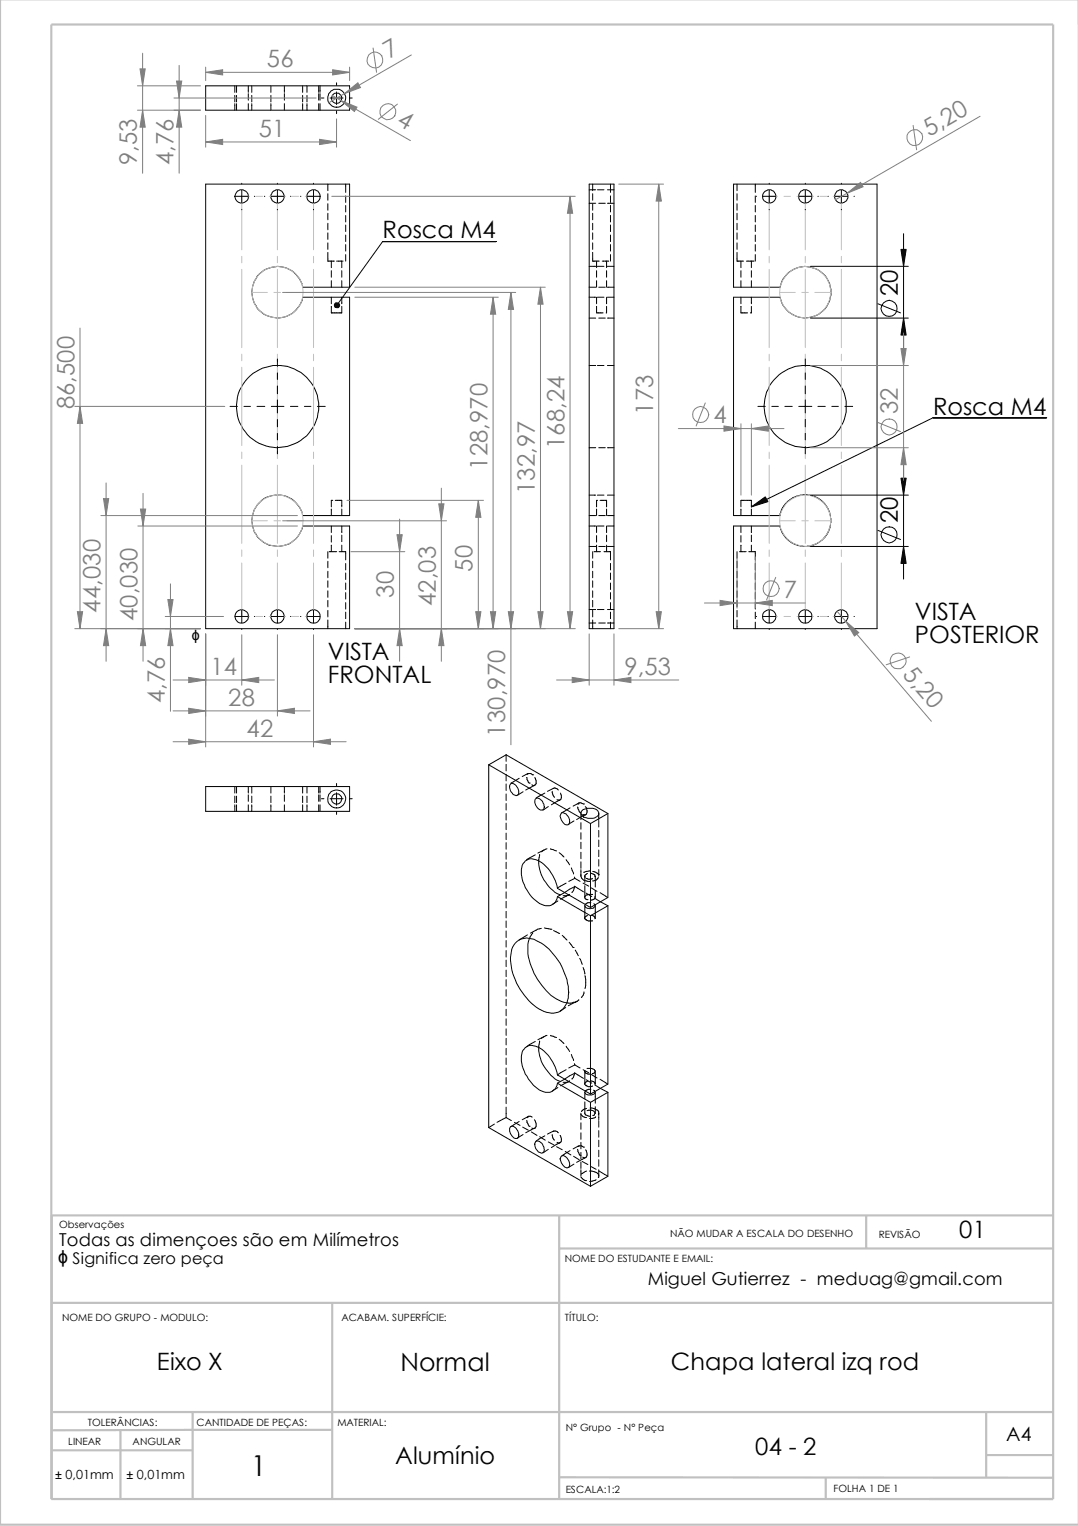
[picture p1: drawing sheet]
<svg xmlns="http://www.w3.org/2000/svg" width="210mm" height="297mm" viewBox="0 0 210 297" stroke-linecap="round" stroke-linejoin="round" font-family="sans-serif">
<g fill="none" stroke="#c0c0c0" stroke-width=".42">
<path d="M0 0v296.8h210M10 4.8h195.1v287h-195.1zM108.9 236.6v55.3M168.7 236.5v6.4M205.1 236.6h-195v55.3M10.1 253.6h195M64.7 253.6v38.3M108.9 243h96.2M10.3 274.9h194.8M23.5 278.4v13.2M37.2 278.3h27.4M37.5 274.9v17"/>
<path d="M37.5 278.3l-27.5 .1M192 274.8v12.8M10.2 282.3h27.3M108.9 287.6h96.2M160.8 287.6v4.2M192 283.2h13.1"/>
</g>
<g fill="none" stroke="#000" stroke-width=".19">
<path d="M40 16.7h28.1v4.7h-28.1zM45.7 16.7v1.3M45.7 18.6v1.2M46.1 16.7v1.3M46.1 18.6v1.2M48.3 16.7v1.3M48.3 18.2v1.3M49 16.7v1.3M49 18.6v1.2M52.7 16.7v1.3M52.7 18.6v1.2M55.4 16.7v1.3"/>
<path d="M55.4 18.2v1.3M58.9 16.7v1.3M58.9 18.6v1.2M59.8 16.7v1.3M59.8 18.6v1.2M62.1 16.7v1.3M62.1 18.2v1.3M62.3 16.7v1.3M62.3 18.2v1.3M62.6 19.1h.5M64.3 19.1h2.5M65.5 16.1v.5"/>
<path d="M65.5 17.9v2.4M68.1 19.1h.5M40 35.8h28.1v20.1h-9.2a5 5 0 0 0-5.4-4 5 5 0 0 0-4.5 5 5 5 0 0 0 4.6 4.9 4.8 4.8 0 0 0 5.3-3.9h9.2v42.5h-9.2a5 5 0 0 0-7.7-3.2 5 5 0 0 0 0 8.3 5 5 0 0 0 7.7-3.1h9.2v20h-28.1zM45.7 20.2v1.2M45.8 38.2h2.5M46.1 20.2v1.2M47.1 35.7v.1M47.1 37v2.5M48.3 20.2v1.2M49 20.2v1.2M49.5 38.2h.1M51.5 38.2h.1"/>
<path d="M52.7 20.2v1.2M52.8 38.2h2.5M54 35.7v.1M54 37v2.5M55.4 20.2v1.2M56.6 38.2h.1M58.5 38.2h.1M58.9 20.2v1.2M59.8 20.2v1.2M59.8 38.2h2.5M61 35.7v.1M61 37v2.5"/>
<path d="M62.1 20.2v1.2M62.3 20.2v1.2M63.8 35.8v1.3M63.8 37.7v1.3M63.8 39.7v1.2M65.5 21.6v.5M67.3 35.8v1.7M67.3 38.1v1.3M67.3 40v1.3M114.7 36.9h1.3M114.7 39.6h1.3M114.7 35.8h4.8v86.6h-4.8z"/>
<path d="M115.4 35.8v1.3M115.4 37.7v1.3M115.4 39.7v1.2M116.3 36.9h1.3M116.6 39.6h1.3M118.3 36.9h1.2M118.3 39.6h1.2M118.9 35.8v1.7M118.9 38.1v1.3M118.9 40v1.3M142.8 35.8h28v86.6h-28v-20h9.1l.4 1.3 1.3 1.6 .6 .4 1.2 .5 1.7 .2 1.9-.5 1.3-1 .7-.7 .4-.8 .4-1.7-.3-2-.9-1.6-1.3-1.1-1.1-.5-1.1-.2-2 .2-1.6 1-1.1 1.2-.5 1.2v.5h-9.1v-42.5h9.1a5 5 0 0 0 7.7 3.1 5 5 0 0 0 0-8.3 5 5 0 0 0-7.7 3.2h-9.1zM143.5 35.8v1.3"/>
<path d="M143.5 37.7v1.3M143.5 39.7v1.2M147.1 35.8v1.7M147.1 38.1v1.3M147.1 40v1.3M147.2 38.2h.1M148.5 38.2h2.5M149.8 35.7v.1M149.8 37v2.5M155.5 38.2h2.6M156.8 35.7v.1M156.8 37v2.5"/>
<path d="M159.3 38.2h.1M161.2 38.2h.1M162.6 38.2h2.4M163.8 35.7v.1M163.8 37v2.5M166.3 38.2h.1M47.1 40.8h.1M54 40.8h.1M61 40.8h.1M63.8 49.1v1.7h1.3M63.8 41.5v1.3M63.8 43.5v1.2"/>
<path d="M63.8 45.3v1.3M63.8 47.3v1.2M64.5 59.6v1.3h2v-1.3M64.5 50.8v1.3M64.5 52.7v1.3M64.5 54.6v1.3M64.5 57.9v1.2M65.5 50.8h1.3M66.5 50.8v1.3M66.5 52.7v1.3M66.5 54.6v1.3M66.5 57.9v1.2"/>
<path d="M67.3 41.9v1.3M67.3 43.8v1.3M67.3 45.7v1.3M67.3 47.6v1.3M67.3 49.6v1.2M96.6 47h-22.1l-8.9 12.4M114.7 55.9h1.3M114.7 57.9h1.3M114.7 51.8h1.3M115.4 49.1v1.7h1.3M115.4 41.5v1.3M115.4 43.5v1.2"/>
<path d="M115.4 45.3v1.3M115.4 47.3v1.2M116.2 59.6v1.3h1.2M116.2 50.8v1.3M116.2 52.7v1.3M116.2 54.6v1.3M116.2 57.9v1.2M116.3 57.9h1.3M116.3 51.8h1.3M116.6 55.9h1.3M117.3 50.8h1.2M118.1 59.6l-.1 1.3"/>
<path d="M118.1 50.8v1.3M118.1 52.7v1.3M118.1 54.6v1.3M118.1 57.9v1.2M118.3 55.9h1.2M118.3 57.9h1.2M118.3 51.8h1.2M118.9 41.9v1.3M118.9 43.8v1.3M118.9 45.7v1.3M118.9 47.6v1.3M118.9 49.6v1.2"/>
<path d="M143.5 49.1v1.7h1.3M143.5 41.5v1.3M143.5 43.5v1.2M143.5 45.3v1.3M143.5 47.3v1.2M144.3 59.6v1.3h1.2M144.3 50.8v1.3M144.3 52.7v1.3M144.3 54.6v1.3M144.3 57.9v1.2M145.4 50.8h1.2M146.3 59.6v1.3h-.2"/>
<path d="M146.3 50.8v1.3M146.3 52.7v1.3M146.3 54.6v1.3M146.3 57.9v1.2M146.6 50.8h.1M147.1 41.9v1.3M147.1 43.8v1.3M147.1 45.7v1.3M147.1 47.6v1.3M147.1 49.6v1.2M149.8 40.8h.1M156.8 40.8h.1"/>
<path d="M157.8 51.8h19.1M163.8 40.8h.1M170.9 59.1l4.4 1.8M175.9 45.5v22.8M44.8 79.1h1.4M47.5 79.1h1.3M50 79.1h1.6M52.8 79.1h2.5M54 69.9v1.4M54 72.6v1.3M54 75.1v1.6M54 77.8v2.6"/>
<path d="M56.6 79.1h1.4M59.3 79.1h1.2M61.8 79.1h1.5M114.7 71.1h1.3M114.7 61.9h1.3M116.3 71.1h1.3M116.6 61.9h1.3M118.3 71.1h1.2M118.3 61.9h1.2M147.6 79.1h1.4M150.3 79.1h1.3M152.8 79.1h1.5"/>
<path d="M155.5 79.1h2.6M156.8 69.9v1.4M156.8 72.6v1.3M156.8 75.1v1.6M156.8 77.8v2.6M157.8 61.9h19.1M159.3 79.1h1.4M162 79.1h1.2M164.5 79.1h1.5M54 81.6v1.5M54 84.4v1.2M54 86.9v1.4"/>
<path d="M64.5 99.1v1.3M64.6 97.4h.1M64.6 97.4l-.1 1.3M65.3 97.4h1.2v1.3M66.5 99.1v1.3M114.7 87.2h1.3M114.7 96.4h1.3M116.2 97.4h.1M116.2 97.4v1.3M116.2 99.1v1.3M116.3 96.4h1.3M116.6 87.2h1.3"/>
<path d="M116.8 97.4h1.3v1.3M118.1 99.1v1.3M118.3 87.2h1.2M118.3 96.4h1.2M144.3 99.1v1.3M146.3 99.1v1.3M156.8 81.6v1.5M156.8 84.4v1.2M156.8 86.9v1.4M157.8 96.4h19.1M175.9 90v22.7M203.8 81.3h-22.1l-35.4 17.4v-1.3h-2v1.3"/>
<path d="M47.1 118.7v2.6M54 118.7v2.6M61 118.7v2.6M63.8 107.4v1.3M63.8 109.2v1.3M63.8 111.2v1.3M63.8 113.1v1.2M63.8 115v1.3M63.8 116.9v1.2M63.8 118.8v1.3M64.1 107.4h1.3M64.5 102.4v1.3"/>
<path d="M64.5 104.3v1.2M64.5 106.1v1.3M65.4 107.4h.1M66 107.4h1.3v1.6M66.5 102.4v1.3M66.5 104.2v1.2M66.5 106.1v1.3M67.3 109.7v1.2M67.3 111.5v1.3M67.3 113.5v1.3M67.3 115.3v1.3M67.3 117.3v1.3"/>
<path d="M67.3 119.2v1.2M114.7 102.4h1.3M114.7 100.4h1.3M114.7 118.6h1.3M114.7 106.4h1.3M115.4 107.4v1.3M115.4 109.2v1.3M115.4 111.2v1.3M115.4 113.1v1.2M115.4 115v1.3M115.4 116.9v1.2M115.4 118.8v1.3"/>
<path d="M115.7 107.4h1.2M116.2 102.4v1.3M116.2 104.3v1.2M116.2 106.1v1.3M116.3 102.4h1.3M116.3 118.6h1.3M116.6 100.4h1.3M116.6 106.4h1.3M117.6 107.4h1.3v1.6M118.1 102.4v1.3M118.1 104.2v1.2M118.1 106.1v1.3"/>
<path d="M118.3 102.4h1.2M118.3 100.4h1.2M118.3 118.6h1.2M118.3 106.4h1.2M118.9 109.7v1.2M118.9 111.5v1.3M118.9 113.5v1.3M118.9 115.3v1.3M118.9 117.3v1.3M118.9 119.2v1.2M143.5 107.4v1.3M143.5 109.2v1.3"/>
<path d="M143.5 111.2v1.3M143.5 113.1v1.2M143.5 115v1.3M143.5 116.9v1.2M143.5 118.8v1.3M144 107.4h1.3M144.3 102.4v1.3M144.3 104.3v1.2M144.3 106.1v1.3M145.8 107.4h1.3v1.6M146.3 102.4v1.3M146.3 104.2v1.2"/>
<path d="M146.3 106.1v1.3M147.1 109.7v1.2M147.1 111.5v1.3M147.1 113.5v1.3M147.1 115.3v1.3M147.1 117.3v1.3M147.1 119.2v1.2M149.8 118.7v2.6M156 119a1.3 1.3 0 0 1 1.9 .3 1.3 1.3 0 0 1-.6 1.9 1.3 1.3 0 0 1-1.8-.9v-.3a1.08 1.08 0 0 1 .5-1zM156.8 118.7v2.6M157.8 106.4h19.1M163.8 118.7v2.6"/>
<path d="M170.9 103.2l4.4 1.8M45.8 120h2.5M47.1 122.5h.1M49.5 120h.1M51.5 120h.1M52.8 120h2.5M54 122.5h.1M56.6 120h.1M58.5 120h.1M59.8 120h2.5M61 122.5h.1M63.8 120.7v1.7"/>
<path d="M67.3 121.1v1.3M114.7 121.3h1.3M115.4 120.7v1.7M116.6 121.3h1.3M118.3 121.3h1.2M118.9 121.1v1.3M143.5 120.7v1.7M147.1 121.1v1.3M147.2 120h.1M148.5 120h2.5M149.8 122.5h.1M155.5 120h2.6"/>
<path d="M156.8 122.5h.1M159.3 120h.1M161.2 120h.1M162.6 120h2.4M163.8 122.5h.1M166.3 120h.1M40 153.1h28.1v4.8h-28.1zM45.7 153.1v1.3M45.7 155v1.2M45.7 156.7v1.2M46.1 153.1v1.3M46.1 155v1.2"/>
<path d="M46.1 156.7v1.2M48.3 153.1v1.3M48.3 154.7v1.3M48.3 156.7v1.2M49 153.1v1.3M49 155v1.2M49 156.7v1.2M52.7 153.1v1.3M52.7 155v1.2M52.7 156.7v1.2M55.4 153.1v1.3M55.4 154.7v1.3"/>
<path d="M55.4 156.7v1.2M58.9 153.1v1.3M58.9 155v1.2M58.9 156.7v1.2M59.8 153.1v1.3M59.8 155v1.2M59.8 156.7v1.2M62.1 153.1v1.3M62.1 154.7v1.3M62.1 156.7v1.2M62.3 153.1v1.3M62.3 154.7v1.3"/>
<path d="M62.3 156.7v1.2M62.6 155.5h.5M64.3 155.5h2.5M65.5 152.5v.5M65.5 154.3v2.4M65.5 158v.5M68.1 155.5h.5M95.2 148.9v70.6M95.2 148.9l19.8 11.4M98.6 146.9v1.3M98.6 148.8v1.3M98.6 150.7v1.3"/>
<path d="M98.6 152.6v1.3M98.6 154.5v1.3M98.6 156.4v1.3M98.6 158.4v1.2M98.6 146.9l-3.4 2M98.6 146.9l19.8 11.5M99.4 152.6a1.4 1.4 0 0 1 1.6 1.6 .64 .64 0 0 1-.6 .7 .64 .64 0 0 1-.7-.5 1.44 1.44 0 0 1-.3-1.8zM101.1 151.5l-1.6 .9M101.9 154.1l-1.1 .7M102.5 151.3l.1 .5 .4 .6M102.6 150.7h.2a.73 .73 0 0 1 .9 .1M102.8 150.6l-1.1 .6"/>
<path d="M103 152.4h.1M103.7 150.8h.1M104.1 151.3a1.32 1.32 0 0 1 .1 1.5l-.3 .1-.4-.1M104.1 152.9l-1.7 .9M104.2 155.6l.1-.1a.99 .99 0 0 1 1.4 .6l.2 .7a.63 .63 0 0 1-.2 .9 .63 .63 0 0 1-.9-.3 1.82 1.82 0 0 1-.6-1.8zM106.1 154.4l-1.7 .9M106.8 157l-1.1 .7M107.5 154l.4 1.2M107.7 153.4h.3l.7 .4M107.8 153.4l-1.2 .6M109.1 155.7l-1.7 1M109.1 154.4a1.06 1.06 0 0 1 0 1.2h-.6"/>
<path d="M109.3 158.3a1.38 1.38 0 0 1 1.5 1.1 .71 .71 0 0 1 .1 .9 .71 .71 0 0 1-.9 .2 2.1 2.1 0 0 1-.9-1.9zM111 157.3l-1.6 .9M111.8 159.8l-1.1 .7M112.4 157.1l.5 1.1M112.5 156.5h.1M112.7 156.3l-.2 .2M112.7 156.3l.2-.1 .7 .3M112.7 156.3l-1.1 .6M112.9 158.2h.1M113.1 158.3v1.2M113.2 157.9a2.62 2.62 0 0 1 3.2-.1l.1 .2a.99 .99 0 0 1-1 1.3 2.02 2.02 0 0 1-2.4-.9zM113.6 156.5h.1"/>
<path d="M114 157l.1 .2a1.18 1.18 0 0 1-.1 1.4l-.5-.1M114 158.6l-1.7 .9M116.6 158.3v1.2M116.6 159.7v1.3M118.4 158.4l-3.4 1.9M118.4 158.4v16.3l-3.4 1.9M98.6 160.2v1.3M98.6 162.2v1.2M98.6 164v1.3M98.6 166v1.2M98.6 167.8v1.3M98.6 169.8v1.3"/>
<path d="M98.6 171.6v1.3M98.6 173.6v1.3M98.6 175.5v1.2M98.6 177.4v1.3M98.6 179.3v1.2M104.2 166.4l-1.7 .9M105.1 166.3a7.2 7.2 0 0 0 4 7.9M105.9 165.5l-.5 .3M106.5 165.2l-1.8 .9M107.2 165.2l1.2 .4M108.5 174.5a2 2 0 0 1-3 1.6 7.8 7.8 0 0 1-4-6.8 2.15 2.15 0 0 1 1.3-2 2.15 2.15 0 0 1 2.3 .4 8.3 8.3 0 0 1 3.4 5.2l6.5 3.7M108.5 174.5l6.5 3.8"/>
<path d="M108.6 175.4l-1.1 .7M108.9 166l.9 .8M109.6 174.4h.7l.6-.3-1.8 .9M110.2 171.9l-1.7 .9M110.2 167.3l.7 1M111.3 168.9l.4 1.2M111.3 173.7a1.4 1.4 0 0 0 .6-1.1l-3.4 1.9M111.8 172.5l1.8 1.1M111.8 170.7l.1 .3M111.9 171l1 .6M111.9 171l-1.2 .6M113.1 169.3v1.2a1.42 1.42 0 0 0 1.7 1.1"/>
<path d="M113.1 160.1v1.3M113.1 162.1v1.3M113.1 163.9v1.3M113.1 165.9v1.3M113.1 167.8v1.2M113.5 171.9l1.1 .6M113.9 172.4v2.4l.4 .3M113.9 176.3v2.5l.1 .2M113.9 170.7l.1 .1M114 179h.1M114.1 171a1.05 1.05 0 0 0 1.2 0M114.1 179.1a1.26 1.26 0 0 0 1.2 .1"/>
<path d="M114.1 174.3l-.2 .2M114.1 173.8l1.1 .7M114.3 175.1h.1M114.4 170l-.5 .5v1.3M114.4 178.2l-.5 .4M114.8 171.6h.1M114.8 169.5l-1.2 .3M115 160.3v16.3M115 178.3v34.7M115.1 175.7a1.03 1.03 0 0 0-1.2 .5 .9 .9 0 0 0 1.2 .6 .54 .54 0 0 0 .7-.2 .54 .54 0 0 0-.1-.7M115.1 170l.7 .3v.3M115.1 178.2l.6 .1 .2 .5"/>
<path d="M115.1 172.8l1.1 .7M115.4 169.6l.6 .2 .5 .4M115.4 174.1l-1.3 .1M115.8 174.9l-.3 .2-.5 .1M115.8 174.5l.1 .1M115.8 174.9l2.6 1.4M115.9 174.6l-.1 .3M115.9 178.8h-.1M115.9 170.5v2.2M115.9 173.3v1.3M115.9 176.3v2.5M116.5 170.2h.1"/>
<path d="M116.5 170.8a1.1 1.1 0 0 1-1.1 .7M116.6 161.7v1.2M116.6 163.5v1.3M116.6 165.5v1.2M116.6 167.3v1.3M116.6 169.3v1.2M116.8 173.8l1.5 .9M118.4 176.3v34.7l-3.4 2M118.4 176.3l-3.4 2M98.6 181.2v1.3M98.6 183.1v1.2M98.6 185v1.3"/>
<path d="M98.6 186.9v1.3M98.6 188.8v1.3M98.6 190.7v1.3M98.6 192.6v1.3M98.6 194.5v1.3M98.6 196.5v1.2M98.6 198.3v1.3M100.3 183.6a3.3 3.3 0 0 1 4.1-.5 11.7 11.7 0 0 1 6.3 11.2 3.2 3.2 0 0 1-3.3 2.9 8.3 8.3 0 0 1-5.7-4 10.3 10.3 0 0 1-2-8.4zM102.7 182l-1.6 1M103.7 181.6a5.6 5.6 0 0 0-.8 4.6 13.3 13.3 0 0 0 5.4 8.2 4.9 4.9 0 0 0 3.7 .7M104.4 181l-1.1 .6M105.4 180.7l-1.2 .4"/>
<path d="M106 180.6l1.3 .3M107.3 180.9h.1M107.8 181.1l1.2 .6M109.5 182.1l.9 .9M110.2 196.1l-1.1 .7M110.8 183.4l.8 1M111.6 184.4h.1M112 184.9l.6 1.1M112.4 194.8l-1.7 1M112.7 194.6l-.3 .3M112.9 186.5l.5 1.2M113.5 188.3l.4 1.3"/>
<path d="M113.7 193.1l-.2 .6-.3 .5M113.9 189.9l.1 .3a3.4 3.4 0 0 1-.1 2.2M95.2 219.5l19.8 11.4M96.3 218.8l-1.1 .7M98.6 200.3v1.2M98.6 202.1v1.3M98.6 204.1v1.2M98.6 205.9v1.3M98.6 207.9v1.3M98.6 209.7v1.3M98.6 211.7v1.3M98.6 213.6v1.2"/>
<path d="M98.6 215.5v2M98.6 217.5l-1.8 1M98.6 217.5l1 .6M99.4 219.3a1.4 1.4 0 0 1 1.6 1.6 .65 .65 0 0 1-.5 .8 .65 .65 0 0 1-.8-.5 1.54 1.54 0 0 1-.3-1.9zM100.2 218.5l1.1 .6M101.1 218.3l-1.6 1M101.8 219.4l1.1 .6M102.5 218.1l.5 1.1M102.6 217.5h.1M102.8 217.4l-1.1 .6M103 219.2h.1M103.6 217.5l-.7-.2-.3 .2"/>
<path d="M104.1 218a1.22 1.22 0 0 1 0 1.7l-.6-.1M104.1 219.6l-1.7 .9M104.2 202.7l-1.7 1M105.1 202.6a7.2 7.2 0 0 0 4 7.9M105.9 201.8l-.5 .3M106.5 201.5l-1.8 .9M107.2 201.5l1.2 .5M108.5 209.2a7.4 7.4 0 0 0-4.2-5.5 2.04 2.04 0 0 0-2.8 1.9 8 8 0 0 0 2.8 6 2.9 2.9 0 0 0 3.3 .8l.5-.5 .4-1.1M108.5 209.2l6.5 3.8M108.5 210.8l6.5 3.8M108.6 211.7l-1.1 .7M108.9 202.3l.9 .8"/>
<path d="M109.6 210.7h.7l.6-.3-1.8 1M110.2 208.2l-1.7 1M110.2 203.7l.7 1M111.3 205.3l.4 1.1M111.3 210a1.4 1.4 0 0 0 .6-1.1l-3.4 1.9M111.8 208.8l1.8 1.1M111.8 207l.1 .3M111.9 207.3l1 .6M111.9 207.3l-1.2 .6M113.1 216.7v1.3M113.1 218.6v1.2M113.1 216.9l.4 .5 .7 .1"/>
<path d="M113.5 208.2l1.1 .6M113.9 208.4v2.7l.1 .2M113.9 212.6v1.3M113.9 214.5v2.3l.1 .2 .8 .3M113.9 208.6l.1 .3 .7 .2M114 211.3h.1M114.1 211.4a1.05 1.05 0 0 0 1.2 0M114.1 210.2l1.1 .6M114.2 215.8l-.5 .1-.5 .5M114.3 208l1.2 .1M114.3 216.2h1.2M114.4 210.4l-.5 .4"/>
<path d="M114.7 209.1h.1M114.9 215.7l.9 .1 .7 .5 .1 1.7M115 210.4l.7 .2 .1 .4M115 214.6v16.3M115.1 212h-.5l-.6 .3a.56 .56 0 0 0 .1 .7 .56 .56 0 0 0 .6 .1h.5l.5-.2a.37 .37 0 0 0 .2-.4 .37 .37 0 0 0-.3-.3M115.1 209.2l1.1 .6M115.6 208.1l.3 .4-.2 .4-.4 .1M115.6 216.3l.3 .4M115.8 211.2l2.6 1.4M115.9 216.7l-.2 .4h-.3M115.9 208.6v2.3M115.9 212.6v2.1"/>
<path d="M115.9 215.4v1.3M116 217.4a1.19 1.19 0 0 1-1.2 .3M116.6 218.1v1.3M116.6 216.9h-.1M116.8 210.1l1.5 .9M118.4 212.6v16.4l-3.4 1.9M118.4 212.6l-3.4 2M101.9 220.8l-1.1 .7M103.5 220.3l1.1 .7M104.3 222.2a1.37 1.37 0 0 1 1.6 1.3 .65 .65 0 0 1-.2 .9 .65 .65 0 0 1-.9-.2 1.75 1.75 0 0 1-.5-2zM105.1 221.3l1.1 .6M106.1 221.1l-1.7 1"/>
<path d="M106.8 222.3l1.1 .6M106.8 223.7l-1.1 .7M107.5 220.8l.2 .8 .2 .3M107.6 220.2h.1a.77 .77 0 0 1 1 .3M107.8 220.2l-1.2 .6M108.4 223.2l1.1 .6M109.1 221a1.16 1.16 0 0 1 0 1.4l-.3 .1-.3-.1M109.1 222.4l-1.7 1M109.3 225.1a.9 .9 0 0 1 1.3 .6 1.03 1.03 0 0 1-.2 1.7 2.04 2.04 0 0 1-1.3-2zM110.1 224.1l1.1 .7M111 224l-1.6 1M111.7 225.1l1.1 .6"/>
<path d="M111.8 226.6l-1.1 .7M112.4 223.7l.5 1.2M112.5 223.1h.2a.73 .73 0 0 1 .9 .2M112.7 223l-1.1 .6M112.9 224.9h.1M113.1 220.5v1.3M113.1 222.4v1.2M113.1 224.3v1.3M113.1 226.2v1.2M113.1 227.7v1.3M113.1 229.1a1.3 1.3 0 0 0 1.1 .7M113.4 226.1l1.1 .6"/>
<path d="M113.6 223.3h.1M114 223.8a1.32 1.32 0 0 1 .1 1.4l-.3 .2-.3-.2M114 225.3l-1.7 1M114.2 228l-1 .5M114.8 228h.8a1.25 1.25 0 0 1 1 .7M115 227l1.1 .6M116.1 229.6l-1.3 .4M116.6 220.1v1.2M116.6 221.9v1.3M116.6 223.9v1.3M116.6 225.7v1.3M116.6 227.7l-.1 1.5"/>
<path d="M116.7 228l1.6 .9"/>
<circle cx="65.5" cy="19.1" r="1.75"/>
<circle cx="65.6" cy="19.1" r="1"/>
<circle cx="47" cy="38.2" r="1.3"/>
<circle cx="54.1" cy="38.3" r="1.28"/>
<circle cx="61.1" cy="38.2" r="1.26"/>
<circle cx="149.8" cy="38.2" r="1.3"/>
<circle cx="156.8" cy="38.2" r="1.29"/>
<circle cx="163.8" cy="38.2" r="1.3"/>
<circle cx="54.1" cy="79.1" r="8"/>
<circle cx="156.8" cy="79.1" r="8"/>
<circle cx="173.1" cy="60" r="1.58"/>
<circle cx="47" cy="120" r="1.3"/>
<circle cx="173.1" cy="104.1" r="1.54"/>
<circle cx="54.1" cy="120" r="1.3"/>
<circle cx="61.1" cy="120" r="1.3"/>
<circle cx="149.8" cy="120" r="1.3"/>
<circle cx="163.8" cy="120" r="1.3"/>
<circle cx="65.5" cy="155.5" r="1.75"/>
<circle cx="65.6" cy="155.5" r="1"/>
</g>
<g fill="none" stroke="#c0c0c0" stroke-width=".19">
<path d="M48.6 38.2h-1.5v10.4M49.9 38.2h1.2M52.4 38.2h3.2M54 38.2v10.4M56.9 38.2h1.3M59.4 38.2h1.6v10.4M151.4 38.2h-1.6v10.4M152.7 38.2h1.2M155.2 38.2h3.2M156.8 38.2v10.4M159.7 38.2h1.3M162.2 38.2h1.6v10.4"/>
<path d="M47.1 49.9v1.3M47.1 52.4v15.3M49 56.9h3.1M53.3 56.9h1.3M54 49.9v1.3M54 52.4v15.3M55.9 56.9h3.1M61 49.9v1.3M61 52.4v15.3M149.8 49.9v1.3M149.8 52.4v15.3M151.8 56.9h3.1"/>
<path d="M156.1 56.9h1.3M156.8 49.9v1.3M156.8 52.4v15.3M158.7 56.9h3.1M163.8 49.9v1.3M163.8 52.4v15.3M47.1 68.9v1.3M47.1 71.5v15.2M54 68.9v1.3M54 71.5v15.2M61 68.9v1.3M61 71.5v15.2"/>
<path d="M149.8 68.9v1.3M149.8 71.5v15.2M156.8 68.9v1.3M156.8 71.5v15.2M163.8 68.9v1.3M163.8 71.5v15.2M47.1 88v1.3M47.1 90.5v15.3M54 88v1.3M54 90.5v15.3M61 88v1.3M61 90.5v15.3"/>
<path d="M149.8 88v1.3M149.8 90.5v15.3M156.8 88v1.3M156.8 90.5v15.3M163.8 88v1.3M163.8 90.5v15.3M47.1 109.6v10.4h1.5M47.1 107v1.3M49 101.4h3.1M53.3 101.4h1.3M54 107v1.3M54 109.6v10.4"/>
<path d="M55.9 101.4h3.1M61 109.6v10.4h-1.6M61 107v1.3M149.8 109.6v10.4h1.6M149.8 107v1.3M151.8 101.4h3.1M156.1 101.4h1.3M156.8 107v1.3M156.8 109.6v10.4M158.7 101.4h3.1M163.8 109.6v10.4h-1.6M163.8 107v1.3"/>
<path d="M49.9 120h1.2M52.4 120h3.2M56.9 120h1.3M152.7 120h1.2M155.2 120h3.2M159.7 120h1.3"/>
<circle cx="54" cy="56.9" r="5"/>
<circle cx="156.8" cy="56.9" r="5"/>
<circle cx="54" cy="101.3" r="5"/>
<circle cx="156.8" cy="101.3" r="5"/>
</g>
<g fill="none" stroke="#808080" stroke-width=".19">
<path d="M26.8 16.7h12.2M27.8 10.4v23.3M33.9 19.1h27.7M34.9 12.7v21M40 13.1v2.6M40 14.1h28.1M64.7 18.6l15.2 8.8M68.1 13.1v2.6M72.6 9.3l.7 4.8M80.1 10.7l-16.1 9.3M26.8 21.4h12.2M40 22.5v6.1"/>
<path d="M40 27.6h25.5M64.6 38.2h47.4M65.5 23.1v5.5M77.4 20.3l-3.7 2.9M111 38.2v84.2M120.5 35.8h8.7M128.3 35.8v86.6M177.8 24.4l.7 4.8M190.8 22.6l-28.2 16.3M55 56.9h45.4M69.1 57.9h27.9M69.1 55.9h37.1"/>
<path d="M96 57.9v64.5M99.5 56.9v88.1M105.2 55.9v66.5M14.6 79.1h29.2M15.6 63.9v58.5M137.3 78.4l-1.7 4.5M157.8 71.1h19.1M175.9 64.8v28.7M20.7 94v34.7M27.9 96v32.7M67.6 97.4h26.5M85.9 95v33.7"/>
<path d="M93.1 97.4v25M132.1 83.4h20.6M144.3 82.5v13.9M146.3 82.5v13.9M157.8 87.2h19.1M170.9 82.2l4.4 1.8M19.6 100.4h38.3M26.8 102.4h31.1M33.2 113.7v24.8M55 101.4h32M68.3 107.4h10.5M77.8 101v27.7"/>
<path d="M137.2 117.4h19.6M143.5 108.4v10M147.1 108.4v10M151 112.4l-1.7 4.4M163 119l18.4 21.4M14.6 122.4h24.4M32.2 120h11.3M33.7 132.4h19.7M33.7 138.4h26.7M40 123.4v22M47.1 123.6v9.8M54 123.6v15.8"/>
<path d="M61 123.6v21.8M69.1 122.4h42.9M108.4 132.4h23.8M114.7 123.4v10M119.5 123.4v10M120.5 122.4h8.7M177.1 127.9l-4.5 1.5M33.7 144.4h33.7"/>
<circle cx="73" cy="11.7" r="1.55"/>
<circle cx="75.5" cy="21.7" r="1.57"/>
<circle cx="178.1" cy="26.8" r="1.57"/>
<circle cx="136.4" cy="80.7" r="1.58"/>
<circle cx="173.1" cy="83.1" r="1.54"/>
<circle cx="150.1" cy="114.6" r="1.58"/>
<circle cx="174.9" cy="128.6" r="1.55"/>
</g>
<g fill="#808080" stroke="#808080" stroke-width=".19">
<path d="M85.4 98.1h1l-.5 3.3z"/>
<path d="M85.9 122.4l.5 3.3h-1z"/>
<path d="M99.5 56.9l.5 3.3h-1z"/>
<path d="M99 119.1h1l-.5 3.3z"/>
<path d="M96 57.9l.5 3.3h-1z"/>
<path d="M95.5 119.1h1l-.5 3.3z"/>
<path d="M105.2 55.9l.5 3.3h-1z"/>
<path d="M104.7 119.1h1l-.5 3.3z"/>
<path d="M36.7 131.9l3.3 .5-3.3 .5z"/>
<path d="M47.1 132.4l3.3-.5v1z"/>
<path d="M36.7 137.9l3.3 .5-3.3 .5z"/>
<path d="M54 138.4l3.3-.5v1z"/>
<path d="M36.7 143.9l3.3 .5-3.3 .5z"/>
<path d="M61 144.4l3.3-.5v1z"/>
<path d="M33.2 122.4l.5 3.3h-1z"/>
<path d="M32.7 116.7h1l-.5 3.3z"/>
<path d="M77.3 104.1h1l-.5 3.3z"/>
<path d="M77.8 122.4l.5 3.3h-1z"/>
<path d="M92.6 119.1h1l-.5 3.3z"/>
<path d="M93.1 97.4l.5 3.3h-1z"/>
<path d="M27.9 122.4l.5 3.3h-1.1z"/>
<path d="M27.3 99.1h1.1l-.5 3.3z"/>
<path d="M20.2 97.1h1l-.5 3.3z"/>
<path d="M20.7 122.4l.5 3.3h-1z"/>
<path d="M15.1 119.1h1l-.5 3.3z"/>
<path d="M15.6 79.1l.5 3.3h-1z"/>
<path d="M110.5 119.1h1l-.5 3.3z"/>
<path d="M111 38.2l.5 3.3h-1z"/>
<path d="M62.2 27.1l3.3 .5-3.3 .5z"/>
<path d="M34.9 21.4l.5 3.4h-1z"/>
<path d="M34.4 15.8h1l-.5 3.3z"/>
<path d="M67.1 18.2l2.6-2.1 .5 .9z"/>
<path d="M27.3 13.4h1l-.5 3.3z"/>
<path d="M27.8 21.4l.5 3.4h-1z"/>
<path d="M40 14.1l3.3-.5v1z"/>
<path d="M64.8 13.6l3.3 .5-3.3 .5z"/>
<path d="M40 27.6l3.3-.5v1z"/>
<path d="M66.4 19.6l3.1 1.3-.5 .8z"/>
<path d="M128.3 35.8l.5 3.3h-1z"/>
<path d="M127.8 119.1h1l-.5 3.3z"/>
<path d="M119.5 132.4l3.4-.5v1z"/>
<path d="M111.4 131.9l3.3 .5-3.3 .5z"/>
<path d="M164.9 37.6l2.7-2.1 .5 .9z"/>
<path d="M175.4 67.8h1l-.5 3.3z"/>
<path d="M147.1 117.4l3.3-.5v1z"/>
<path d="M175.9 87.2l.5 3.3h-1z"/>
<path d="M164.7 120.9l2.5 2.2-.8 .7z"/>
<path d="M140.2 116.9l3.3 .5-3.3 .5z"/>
<path d="M141 82.9l3.3 .5-3.3 .5z"/>
<path d="M146.3 83.4l3.3-.5v1z"/>
</g>
<g fill="#000" stroke="#000" stroke-width=".19">
<path d="M175.4 48.5h1l-.5 3.3zM175.9 61.9l.5 3.3h-1zM146.3 98.7l2.7-2 .5 .9zM175.4 93.1h1l-.5 3.3zM175.9 106.4l.5 3.3h-1z"/>
<path d="M65.2 59.1a.52 .52 0 0 1 .7-.1 .52 .52 0 0 1 .1 .7 .52 .52 0 0 1-.7 .1l.3-.4-.3 .4-.2-.3z" fill-rule="evenodd"/>
</g>
<text font-size="5.6" x="48.9" y="287.2">1</text>
<text font-size="4.9" x="78" y="266.8">Normal</text>
<g font-size="4.7" fill="#808080">
<text x="75.8" y="11.5" transform="rotate(-30 75.8 11.5)">7</text>
<text x="52" y="13.1">56</text>
<text x="50.4" y="26.6">51</text>
<text x="77" y="24.1" transform="rotate(30 77 24.1)">4</text>
<text x="180.9" y="26.6" transform="rotate(-30 180.9 26.6)">5,20</text>
<text x="26.7" y="32.1" transform="rotate(-90 26.7 32.1)">9,53</text>
<text x="33.8" y="32.1" transform="rotate(-90 33.8 32.1)">4,76</text>
<text x="14.5" y="79.7" transform="rotate(-90 14.5 79.7)">86,500</text>
<text x="127.2" y="80.7" transform="rotate(-90 127.2 80.7)">173</text>
<text x="138.9" y="82.4">4</text>
<text x="174.8" y="80.6" transform="rotate(-90 174.8 80.6)">32</text>
<text x="109.9" y="87.4" transform="rotate(-90 109.9 87.4)">168,24</text>
<text x="94.9" y="91.5" transform="rotate(-90 94.9 91.5)">128,970</text>
<text x="104.1" y="96.2" transform="rotate(-90 104.1 96.2)">132,97</text>
<text x="92" y="111.3" transform="rotate(-90 92 111.3)">50</text>
<text x="19.6" y="119.2" transform="rotate(-90 19.6 119.2)">44,030</text>
<text x="76.7" y="116.4" transform="rotate(-90 76.7 116.4)">30</text>
<text x="84.8" y="118" transform="rotate(-90 84.8 118)">42,03</text>
<text x="152.7" y="116.4">7</text>
<text x="26.8" y="120.9" transform="rotate(-90 26.8 120.9)">40,030</text>
<text x="41" y="131.3">14</text>
<text x="121.6" y="131.3">9,53</text>
<text x="175.6" y="131.3" transform="rotate(49 175.6 131.3)">5,20</text>
<text x="32.1" y="136.8" transform="rotate(-90 32.1 136.8)">4,76</text>
<text x="44.4" y="137.4">28</text>
<text x="48" y="143.4">42</text>
<text x="98.4" y="143.4" transform="rotate(-90 98.4 143.4)">130,970</text>
</g>
<g font-size="4.7">
<text x="74.5" y="46.3">Rosca M4</text>
<text x="174.8" y="57.7" transform="rotate(-90 174.8 57.7)">20</text>
<text x="181.7" y="80.7">Rosca M4</text>
<text x="174.8" y="101.8" transform="rotate(-90 174.8 101.8)">20</text>
<text x="178.1" y="120.7">VISTA</text>
<text x="178.1" y="125.3">POSTERIOR</text>
<text x="63.8" y="128.4">VISTA</text>
<text x="63.8" y="133">FRONTAL</text>
<text x="186.8" y="240.9">01</text>
<text x="30.6" y="266.6">Eixo X</text>
<text x="130.6" y="266.6">Chapa lateral izq rod</text>
<text x="77" y="285">Alumínio</text>
<text x="147.1" y="283.2">04 - 2</text>
</g>
<text font-size="3.8" x="195.9" y="280.4">A4</text>
<g font-size="3.5">
<text x="11.3" y="245.9">ɸ Significa zero peça</text>
<text x="11.5" y="242.5">Todas as dimençoes são em Milímetros</text>
<text x="126.2" y="250.2">Miguel Gutierrez - meduag@gmail.com</text>
</g>
<text font-size="2.8" x="37.3" y="124.7">ɸ</text>
<g font-size="2.5">
<text x="10.8" y="287.8">± 0,01mm</text>
<text x="24.6" y="287.8">± 0,01mm</text>
</g>
<g font-size="1.9">
<text x="11.5" y="239.1">Observações</text>
<text x="110" y="245.6">NOME DO ESTUDANTE E EMAIL:</text>
<text x="130.5" y="240.8">NÃO MUDAR A ESCALA DO DESENHO</text>
<text x="171.1" y="241.1">REVISÃO</text>
<text x="12.1" y="257.1">NOME DO GRUPO - MODULO:</text>
<text x="66.5" y="257.1">ACABAM. SUPERFÍCIE:</text>
<text x="110" y="257.2">TÍTULO:</text>
<text x="13.3" y="281.2">LINEAR</text>
<text x="17.1" y="277.5">TOLERÂNCIAS:</text>
<text x="25.8" y="281.2">ANGULAR</text>
<text x="38.3" y="277.5">CANTIDADE DE PEÇAS:</text>
<text x="65.7" y="277.5">MATERIAL:</text>
<text x="110.2" y="278.6">N° Grupo - N° Peça</text>
<text x="110.2" y="290.6">ESCALA:1:2</text>
<text x="162.3" y="290.4">FOLHA 1 DE 1</text>
</g>
</svg>
